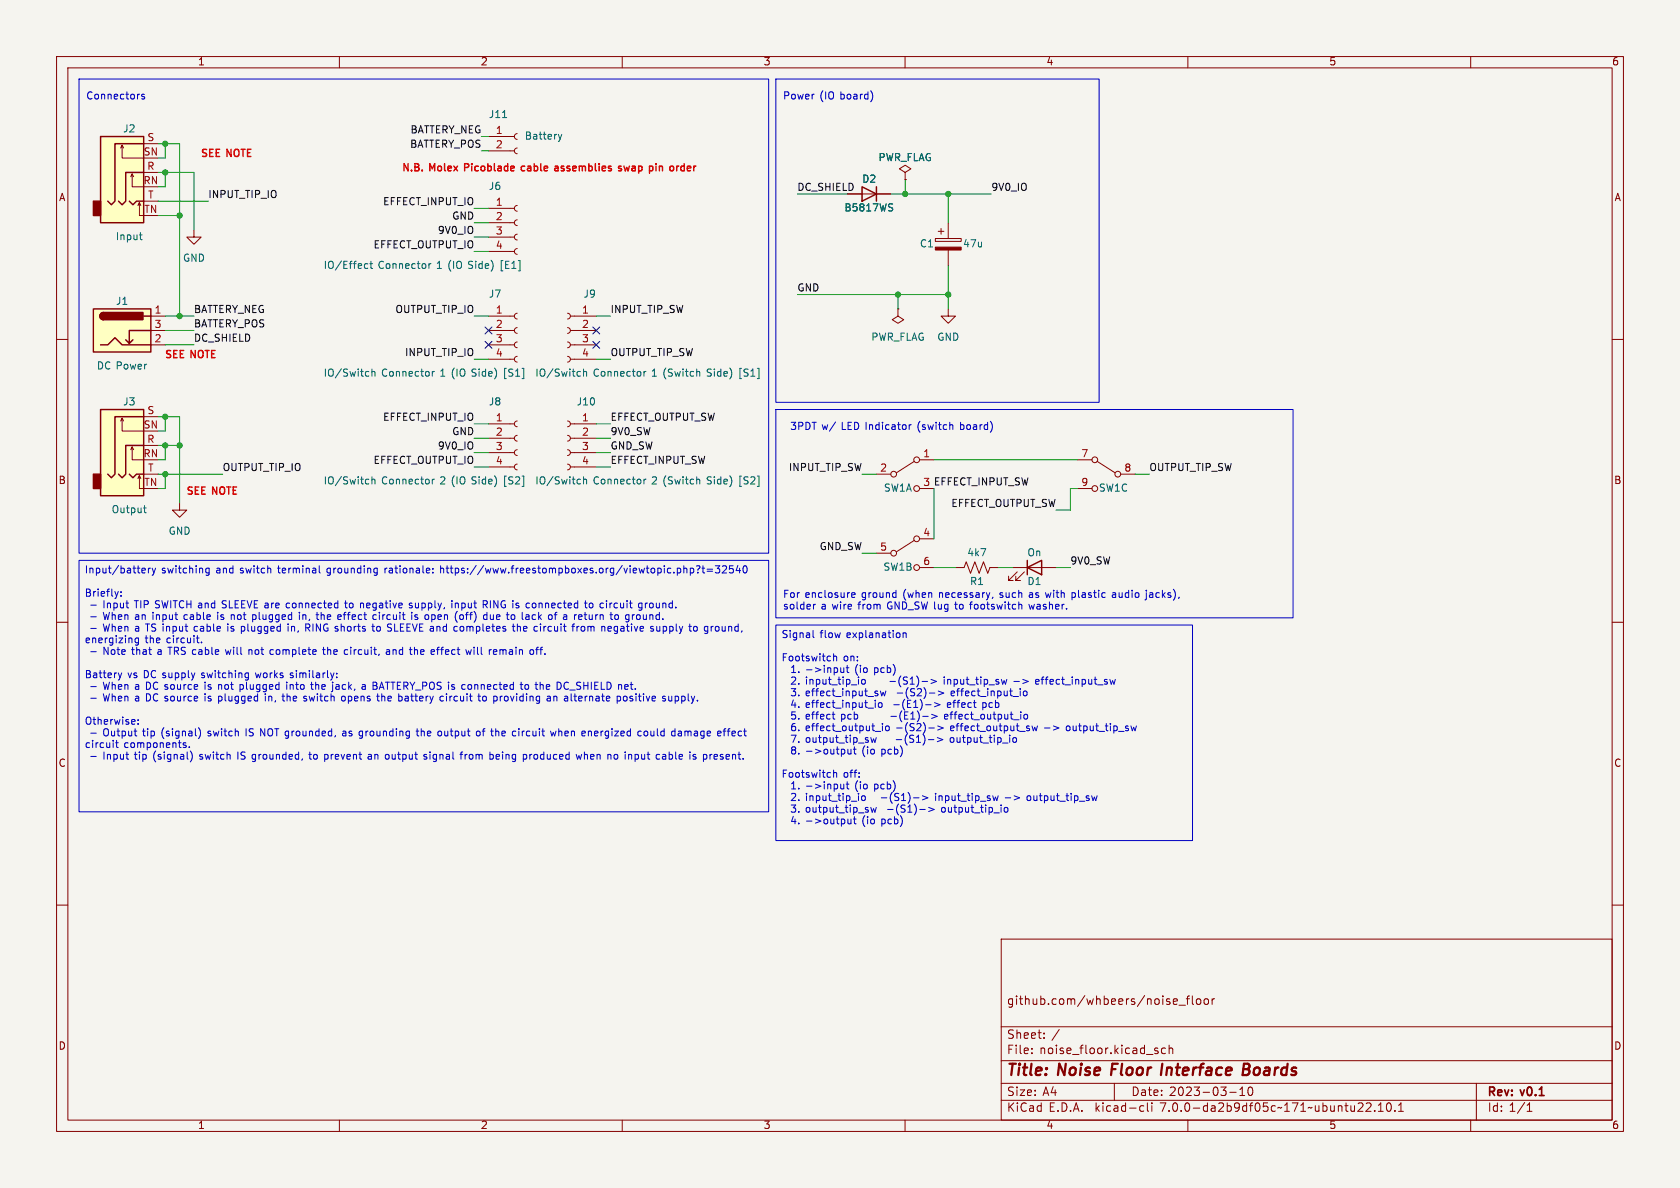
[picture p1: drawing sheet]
<svg xmlns="http://www.w3.org/2000/svg" width="297mm" height="210mm" viewBox="0 0 297 210" stroke-linecap="round" stroke-linejoin="round" font-family="sans-serif">
<path d="M0 0h297v210h-297z" fill="#f5f4ef" stroke="#f5f4ef" stroke-width=".18"/>
<g fill="none" stroke="#840000" stroke-width=".18">
<path d="M10 10h277v190h-277zM12 12h273v186h-273zM60 10v2M110 10v2M160 10v2M210 10v2M260 10v2M21.3 26.2l.3-.5v2.2h3.8M21.6 25.7l.2 .5M23.1 31.2l.3-.5v2.3h2M23.4 30.7l.2 .5M24.4 36.3l.2-.5v2.3h.8"/>
<path d="M24.6 35.8l.3 .5M25.4 30.5h2.5M25.4 25.4h2.5M25.4 35.6h2.5M86.4 26.7h4.5M86.4 24.1h4.5M86.4 39.4h4.5M86.4 36.8h4.5M91.4 26.2l-.3 .1-.2 .4 .2 .3 .3 .2M91.4 23.6l-.3 .2-.2 .3 .2 .4 .3 .1M91.4 38.9l-.3 .1-.2 .4 .2 .3 .3 .2M91.4 36.3l-.3 .2-.2 .3 .2 .4 .3 .1"/>
<path d="M149.9 34.3h7.6M160 30.5l1-.7-1-.6-1 .6 1 .7v1.3M160 31.8h.1M167.6 39.4v2.8M10 60h2M26.7 55.9h2.5M26.7 58.4h2.5M34.3 40.6v1.3h1.3l-1.3 1.3-1.3-1.3h1.3M86.4 55.9h4.5M86.4 58.4h4.5M86.4 44.5h4.5M86.4 41.9h4.5"/>
<path d="M91.4 43.9l-.3 .2-.2 .3 .2 .4 .3 .2M91.4 41.4l-.3 .1-.2 .4 .2 .4 .3 .1M91.4 57.9l-.3 .1-.2 .4 .2 .4 .3 .1M91.4 55.4l-.3 .1-.2 .4 .2 .3 .3 .2M100.3 57.9l.4 .2 .1 .3-.1 .4-.4 .1M100.3 55.4l.4 .1 .1 .4-.1 .4-.4 .1M100.8 55.9h4.6M100.8 58.4h4.6M158.7 54.6v1.3l1.1 .6-1.1 .7-1-.7 1-.6M158.7 54.6h.1M165.4 42.2h4.5v.5h-4.5zM165.9 40.9h1"/>
<path d="M166.4 40.4v1M167.6 54.6v1.3h1.3l-1.3 1.3-1.2-1.3h1.2M167.6 44.2v2.8M285 60h2M21.3 74.4l.3-.5v2.3h3.8M21.6 73.9l.2 .5M23.1 79.5l.3-.5v2.3h2M23.4 79l.2 .5M25.4 78.7h2.5M25.4 73.7h2.5M26.7 61h2.5M86.4 61h4.5"/>
<path d="M86.4 77.5h4.5M86.4 74.9h4.5M86.4 63.5h4.5M91.4 63l-.3 .1-.2 .4 .2 .4 .3 .1M91.4 60.5l-.3 .1-.2 .3 .2 .4 .3 .2M91.4 79.5l-.3 .1-.2 .4 .2 .4 .3 .1M91.4 77l-.3 .1-.2 .4 .2 .3 .3 .2M91.4 74.4l-.3 .2-.2 .3 .2 .4 .3 .1M100.3 79.5l.4 .2 .1 .3-.1 .4-.4 .1M100.3 77l.4 .1 .1 .4-.1 .3-.4 .2M100.3 74.4l.4 .2 .1 .3-.1 .4-.4 .1M100.3 63l.4 .1 .1 .4-.1 .4-.4 .1"/>
<path d="M100.3 60.5l.4 .1 .1 .4-.1 .3-.4 .2M100.8 61h4.6M100.8 77.5h4.6M100.8 74.9h4.6M100.8 63.5h4.6M24.4 84.6l.2-.5v2.3h.8M24.6 84.1l.3 .5M25.4 83.8h2.5M31.7 88.9v1.3h1.3l-1.3 1.2-1.2-1.2h1.2M86.4 82.6h4.5M86.4 80h4.5M91.4 82l-.3 .2-.2 .3 .2 .4 .3 .2"/>
<path d="M100.3 82l.4 .2 .1 .4-.1 .3-.4 .2M100.8 82.6h4.6M100.8 80h4.6M154.9 83.8h2.6M154.9 97.8h2.6M161.7 81.5l-3.2 2.1M161.7 95.5l-3.2 2M162.6 81.3h2.5M162.6 86.4h2.5M162.6 95.3h2.5M190.5 81.3h2.5M190.5 86.4h2.5"/>
<path d="M193.9 81.5l3.2 2.1M198.1 83.8h2.6M10 110h2M162.6 100.3h2.5M168.9 100.3h1.5l.4-1 .8 2 .7-2 .8 2 .8-2 .7 2 .4-1h1.5M179.1 100.3h7.6M179.8 101.1l-1.5 1.5h.8h-.8v-.7M181.1 101.1l-1.5 1.5h.7h-.7v-.7M285 110h2M10 160h2M285 160h2M177 166h108v32h-108z"/>
<path d="M208.4 177.7h1.2M209.7 176.6h.6M210.3 176.1l-.4 .2v1.3M210.8 176.1v1.2l.2 .3M211.6 176.7l.2-.1 .4 .1 .1 .6-.2 .2-.3 .1-.2-.2zM212.9 176.7l.2-.1 .5 .1v.6l-.1 .2-.4 .1-.2-.2zM214.3 176.6v1M214.7 176.6h-.3l-.1 .2M60 198v2M110 198v2M160 198v2M177 194.5h108"/>
<path d="M177 191.5h108M177 187.5h108M177 181.5h108M182.4 186.1v.2M182.4 185.3v.2M184.6 183.4v.2M184.6 182.6v.2M197 191.5v3M201.8 195.5h.4M202.2 196.4l-.4 .1M202.8 195v1.2l.3 .3M203.6 195v.1"/>
<path d="M203.6 195.5v1M204.3 185.8h.4l.1 .2-.3 .3h-.2M204.3 185.3h.4M206 185.3h-.4l-.3 .2v.5l.2 .2h.5M206.7 185.4l.2-.1h.4v1M206.7 184.8v1.5M210 198v2M217.4 193.1h1.1M219.2 193.7h.8M219.2 192.6l.4-.4v1.5M220.8 192.3l.2-.1a.81 .81 0 0 1 .6 .6 .81 .81 0 0 1-.3 .8l-.2 .1a.81 .81 0 0 1-.3-1.4zM241.5 195.1l.6-.1 .2 .1 .1 .3-.9 1.1h.9"/>
<path d="M243 196.3v.2M243.7 196.5h.8M243.7 195.4l.4-.4v1.5M245.3 195h.2a.81 .81 0 0 1 .5 .6 .81 .81 0 0 1-.3 .8l-.1 .1a.81 .81 0 0 1-.6-.7 .81 .81 0 0 1 .3-.8zM246.6 196.3v.2M247.2 196.5h.9M247.2 195.4l.5-.4v1.5M260 198v2M261 191.5v6.5M270 196.5h.8M270 195.4l.4-.4v1.5"/>
<circle cx="158" cy="83.8" r=".51"/>
<circle cx="158" cy="97.8" r=".51"/>
<circle cx="162.1" cy="81.3" r=".51"/>
<circle cx="162.1" cy="86.4" r=".51"/>
<circle cx="162.1" cy="95.3" r=".51"/>
<circle cx="193.5" cy="86.4" r=".51"/>
<circle cx="193.5" cy="81.3" r=".51"/>
<circle cx="197.6" cy="83.8" r=".51"/>
<circle cx="162.1" cy="100.3" r=".51"/>
</g>
<path d="M205.5 188l-.3 2M219.8 189h.7M220.5 189l.3 .2M220.8 188.2l-.2-.2h-.7l-.2 2h.7l.5-.3M220.9 188.6l-.4 .4" fill="none" stroke="#840000" stroke-width=".4"/>
<g fill="none" stroke="#840000" stroke-width=".25">
<path d="M17.8 24.1h7.6v15.3h-7.6zM22.9 35.6l.6 .6 .6-.6h1.3M25.4 30.5h-3.2v5.1l-.6 .6-.6-.6M25.4 25.4h-5.1v10.2l-.6 .6-.7-.6M152.4 33l2.5 1.3-2.5 1.3zM154.9 33v2.6M16.5 54.6h10.2v7.6h-10.2zM18.3 55.2a.64 .64 0 0 0-.6 .7 .64 .64 0 0 0 .6 .6M25.4 55.9h1.3M26.7 58.4h-3.8v2.3l-.7-.6M17.8 72.4h7.6v15.2h-7.6zM17.8 61h1.2l1.3-1.3 1.3 1.3h5.1"/>
<path d="M23.5 60.1l-.6 .6M25.4 78.7h-3.2v5.1l-.6 .7-.6-.7M25.4 73.7h-5.1v10.1l-.6 .7-.7-.7M22.9 83.8l.6 .7 .6-.7h1.3M181.6 99.1v2.5M181.6 100.3l2.5-1.2v2.5z"/>
</g>
<g fill="none" stroke="#006464" stroke-width=".18">
<path d="M88.9 20.8h.7M98.7 23.8l.3 .8M99 24.6l-.1 .3M99.3 23.8l-.3 .8M157.6 36l.2 .1M157.7 36.8l.1 .1-.1 .3M24.6 41.5h.5M24.9 42.3l.2 .1M64.5 47.4h.5M64.5 46.7h.5M65.4 46.6h.5M65.6 46.2v1.1l.3 .2"/>
<path d="M75.8 46.6v.9M76.2 46.6l-.4 .3M65.7 65.2v1.3M65.7 65.8l.2-.1h.3l.1 .8M76.4 65.7v.8M76.8 65.7l-.4 .2M103.2 65.2v1.3M103.2 65.8l.1-.1h.3l.1 .8M113.8 65.7v.8M114.2 65.7l-.4 .2M123.7 65.7v.8M25.4 89.8h.5"/>
<path d="M25.6 90.5l.3 .1M65.7 84.8l.2-.1 .3 .1 .1 .8M65.7 84.3v1.3M76.4 84.7v.9M76.8 84.7l-.4 .3M103.2 84.3v1.3M103.2 84.8l.1-.1 .3 .1 .1 .8M113.8 84.7v.9M114.2 84.7l-.4 .3M123.7 84.8v.8"/>
</g>
<g fill="#ffffc2" stroke="#ffffc2" stroke-width=".18">
<path d="M17.8 72.4h7.6v15.2h-7.6z"/>
<path d="M16.5 54.6h10.2v7.6h-10.2z"/>
<path d="M17.8 24.1h7.6v15.3h-7.6z"/>
</g>
<g fill="#840000" stroke="#840000" stroke-width=".25">
<path d="M16.5 83.8h1.3v2.6h-1.3z"/>
<path d="M17.8 55.4l.5-.2v1.3a.63 .63 0 0 1-.6-.4 .63 .63 0 0 1 .1-.7z"/>
<path d="M18.3 55.2h7v1.3h-7z"/>
<path d="M16.5 35.6h1.3v2.5h-1.3z"/>
</g>
<path d="M165.4 43.7h4.5v.5h-4.5z" fill="#840000" stroke="#840000" stroke-width=".18"/>
<g fill="none" stroke="#0000c2" stroke-width=".18">
<path d="M14 14h121.9v83.8h-121.9zM25.5 16.7h-.3l-.2 .1 .1 .2 .4 .1v.3h-.5M137.2 14h57.1v57.1h-57.1zM154.2 16.4l.1 .5-.1 .7M137.2 72.4h91.4v36.8h-91.4zM160.7 75.1v.8M161.1 75.1l-.4 .2M14 99.1h121.9v44.4h-121.9zM130.4 100l-.3 .9h.8M16.1 107h.9M16.1 109h.9M16.1 111.1h.9"/>
<path d="M16.1 115.2h.9M20.9 104.6l-.3 .8M20.9 119l.3 .8M21.2 119.8l-.1 .3M21.4 105.3v.1M21.4 104.6v.1M21.5 119l-.3 .8M23.9 112.9v.6l.2 .1h.4M24.5 112.8v1l-.3 .3-.3-.1M25.3 100.4l.3 .1 .1 .2-.6 .2M25.6 101.2l-.3 .1M26.2 100.4v.9"/>
<path d="M26.6 100.4l-.4 .3M26.9 100.4l.3 .9M27.2 101.3l-.3 .4M27.5 100.4l-.3 .9M34.7 112.8h.5M35.1 113.6h.1M35.6 113.5v.1M37 100.5l-.4-.1-.2 .3 .1 .5h.5M37 100.4v1.1l-.3 .2-.3-.1M39.9 114.8l.2 .9M40.3 110.7v.9M40.9 108.7v.8"/>
<path d="M41.1 108.7l-.2 .1M42.7 111.5l.3 .1M43 110.7l-.3 .1M43.6 119h.3M43.9 119v1l-.2 .2M43.9 119.7l-.3 .1M44 114.8v.9M44.4 114.8l-.4 .2M44.7 108.7v1.2M44.7 109.5h.3M45 108.7h-.3M47.7 115.4l.1 .2 .4 .1"/>
<path d="M48.2 114.8h-.2l-.3 .3M50.8 106.6l-.2 .3v.3l.2 .3M50.9 110.7v.9M52.9 108.7v.8M54.4 111l.4 .6M54.7 110.9l-.6 .1M55.9 108.7h.5M56 109.3l.4 .2M56.4 100v1.1l.2 .2M57 114.8h.5M57.2 114.4v1.1l.3 .2M59.5 119.7v.1"/>
<path d="M59.5 119v.1M59.9 108.7h.4v.3l-.6 .1M60.3 109.5h-.4M60.9 106.6h.5M61.1 106.2v1.1l.3 .2M61.1 114.8l.4 .1M61.5 115.6l-.4 .1M63.9 106.6l.3 .1M65.7 110.7h.5M65.9 110.3v1.1l.3 .2M66 108.8v.6l.2 .1h.3M66.6 100.4l.1 .1"/>
<path d="M66.7 100.4v1.1l-.1 .1M66.7 101.2l-.1 .1M68.3 114.9h.5l.1 .8M68.9 115.1l-.4 .1-.2 .2 .2 .3 .4-.1M69.2 111.1v.4M72.8 108.2v.2M72.8 108.7v.8M72.8 106.7l-.3-.1-.1 .2v.2l.4 .1v.3h-.4M73.3 114.4v1.3M73.3 108.8l.1 .2 .3 .1M73.3 109.5h.4M73.3 114.9v.1"/>
<path d="M76.5 101.2v.1M76.5 100.5v.1M77.2 114.8h.5M77.9 100v1.3M78.1 100.4l-.2 .2M79.9 106.2v.1M79.9 106.6v.9M80.5 106.6v.9M80.7 108.3l-.1 .1M80.7 106.6l-.2 .1M81.3 108.8v.6l.4 .1M81.4 110.8v.7"/>
<path d="M83.3 114.8l-.2 .9-.3-.6-.2 .6M85.4 106.2h.5l.3 .2-.2 .4-.6 .1M85.7 108.7h.4M85.7 106.9l.5 .6M86.1 109.5h-.4M86.1 108.2v1.3M86.7 108.7v.8M87.8 114.9l-.4-.1-.2 .2 .1 .6h.5M87.8 115.1l-.6 .2M90.6 110.7h.4M90.6 108.7l.4 .1M90.7 110.3v1.1l.3 .2"/>
<path d="M91 109.4l-.4 .1M91.5 110.3v1.3M91.9 110.8l-.3-.1-.1 .1M94.1 114.8l.2 .3v.3l-.2 .3M94.1 106.7v.6M94.7 114.8h.5M95.1 114.4l-.2 .2v1.1M95.6 110.7v.9M98 108.7h.5M98.2 108.4v1.1M101.1 110.7h.5M102 110.7v.9"/>
<path d="M102.4 110.7l-.4 .3M103.3 106.6h.5M103.5 106.2v1.1l.3 .2M104.7 106.7l-.3-.1-.2 .3 .1 .5h.4M107.2 106.2v.1M108 110.8l-.3-.1-.2 .2v.6h.5M108.1 111l-.6 .1M108.9 108.7h.3l.1 .2v.5l-.4 .1M112.5 109.3l.3 .2M112.8 108.7l-.3 .2M113.1 106.6l.4 .1M113.5 107.4l-.4 .1"/>
<path d="M113.5 106.6v1l-.1 .2-.3 .1M114.1 106.6v.9M114.5 106.6l-.4 .3M116.1 110.7l.1 .8 .3 .1 .1-.1M116.6 110.7v.9M122.8 110.7l.4 .1 .1 .2-.1 .5-.4 .1M123.1 100.1l.5-.1 .1 .2-.3 .6M123.4 101.2v.1M124.1 100.4h.5M124.3 100v1.1l.3 .2M125 100.6h1M125 101h1"/>
<path d="M126.5 100h.7l-.4 .5 .4 .1v.6l-.2 .1-.5-.1M126.6 110.8l-.1 .2 .1 .5M127.7 100.1l.5-.1 .3 .4-.8 .9h.8M129.6 100h-.6l-.1 .6 .2-.1 .4 .1 .2 .1-.1 .5-.2 .1-.5-.1M130.7 100.4v.9M131.5 100.1l.2-.1a.68 .68 0 0 1 .4 .7 .68 .68 0 0 1-.4 .6l-.2-.1-.1-.4zM137.2 110.5h73.6v38.1h-73.6zM143.7 111.4v1.1l.2 .2M144.2 106.8l-.4 .3M147.4 115.6v1.2M147.4 116.1l.1-.1h.4v.8M149.2 118v.9"/>
<path d="M149.2 118.8l-.2 .1-.3-.1M149.6 118h.5M149.8 117.6v1.1l.3 .2M150.6 105.2l.6-.1-.1-.3h-.4l-.1 .2v.6h.5M159.7 111.9v.8M159.7 112l.1-.1h.3l.1 .8M166.9 119.7v.1M175.5 105.6l-.1 .2M180.5 106.8l.2 .2v.7M181.9 106.8l.2 .9M189.5 105.6h.4M189.5 104.8v1.2"/>
<path d="M189.9 104.8h-.4M197.1 104.8h-.4M197.1 105.1h-.3l-.2 .2 .1 .3h.4M202.7 104.3v.2M202.7 104.8v1.1l-.3 .1M16.1 121.4h.9M16.1 123.4h.9M16.1 129.6h.9M16.1 133.7h.9M20.6 130.9v1.1l.3 .1M24.4 127.9v.1M24.4 127.2v.2"/>
<path d="M32.4 131.7l.5 .2v.2h-.4M33.5 132v.1M33.6 132.8a1.46 1.46 0 0 1 0 1.9M35.1 128.6a1.46 1.46 0 0 1 0 2M36.2 122.6v.2M38.6 121v.9M38.6 123.1v1.2M38.6 123.9h.2M38.8 123.1h-.2M42.1 132.9v1.3M42.4 121v1.3M42.4 121.8l.4 .1"/>
<path d="M43.5 128.8v1.3M46.9 123.1v.8M49.8 123.1h.5M50 122.6v1.1l.3 .2M50.7 121v.9M53.9 123.1h.3M53.9 123.5l.3 .1M54.2 123.9h-.4M54.6 133.4h.5M54.8 132.9v1.1l.1 .2M55.1 120.6v1.1l.3 .2M57.4 134.1l.4 .1"/>
<path d="M57.8 133.4h-.4M60.4 123.2v.6l.2 .1 .4-.1M61 129.2l-.4 .1M61 129.6h-.3l-.2 .2 .1 .2 .4 .1M64 121.7l.2 .2 .4-.1M64 121.1h.5l.1 .8M64.6 121.3l-.4 .1-.2 .2M65.1 133.4h.5M65.5 133.7h-.3l-.1 .2v.2l.4 .1M66.8 122.6v1.1M66.8 123.9h.3M71 123.1l.1 .2-.1 .6"/>
<path d="M73.6 129.2h.4M73.7 128.8v1.1l.3 .2M75.4 133.4h-.3l-.2 .1 .1 .2 .4 .1v.3h-.5M77.8 129.2l.3 .3v.3l-.3 .3M77.8 123.8l.2 .1h.4M77.9 123.1l-.1 .1M81.3 133.4h.5M81.8 132.9l-.3 .2v1.1M82.2 133.4v.8M82.3 133.5l-.1 .1M82.8 121.1v.6M84.3 129.3l.3-.1 .3 .3v.3l-.3 .3-.3-.1-.1-.2z"/>
<path d="M84.5 123.1h.5M84.7 122.6v1.1l.3 .2M85.7 123.1h-.3l-.1 .2 .1 .5 .3 .1M86.7 133.4h.3l.2 .2v.5l-.5 .1M87.8 129.2l-.2 .2M88.4 123.1v.8M88.6 123.1l-.2 .2M91.7 128.8v.1M91.9 121h.5M92.1 120.6v1.1l.3 .2M92.9 133.4l.2 .2v.4l-.2 .2M93.3 121.1l-.3-.1-.2 .3 .1 .5h.4"/>
<path d="M95.9 121l.1 .2M96.7 123.7l.2 .2h.4M96.8 123.1h.4l.1 .8M97.3 123.4h-.4l-.2 .2M97.3 129.2l.3 .9 .2-.6 .3 .6 .2-.9M97.9 123.1v.8M98.1 123.1l-.2 .1M100.1 120.6a.68 .68 0 0 0-.4 .6 .68 .68 0 0 0 .4 .7M101.9 133.4l.2 .8 .2-.6 .3 .6 .2-.8M104 129.2v.9M104.4 129.2l-.4 .2M109 133.4h-.3l-.1 .2v.5l.4 .1"/>
<path d="M109.6 123.1l.1 .6-.1 .2h-.4M110.3 123.1l-.1 .2 .1 .5 .1 .1h.3M113 129.2l.4 .1M113.4 130l-.4 .1M114.3 129.2l-.3 .1-.1 .2v.5l.4 .1M117.2 133.4h.4M117.7 133.7h-.4l-.2 .2 .2 .3 .4-.1M118.2 123.1l.1 .8h.3l.2-.1M118.8 123.1v.8M119.9 129.3h.5M120.4 129.6h-.3l-.2 .2v.2l.5 .1M122.9 133.8l.2 .2-.2 .2"/>
<path d="M122.9 133.4h.1M127.8 129.2h.5M128.3 128.8l-.3 .2v1.1M128.6 129.2h.4M147.4 136.1v1.3M147.4 136.7l.1-.1h.4v.8M147.5 127.1h.1M149.2 138.6v.9M149.2 139.3l-.2 .2-.3-.1M149.6 138.6h.5M149.8 138.2v1.1l.3 .2M149.9 132.4l.1 .8 .3 .1 .1-.1"/>
<path d="M150.4 132.4v.9M151 132v1.1l.3 .2M152.4 120.2l-.1 .5 .3 .2h.3l.1-.2-.1-.5M153.9 130.4l.3 .8 .2-.6 .3 .6 .2-.8M154.7 124.2v.9M155.5 124.2l.3 .1 .1 .2-.1 .5-.3 .1-.2-.2v-.6M155.6 122.2l.3 .8 .2-.6 .3 .6 .2-.8M156 127.9v.1M156 128.3v.9M156.6 128.4l.2-.1 .4 .1v.5l-.1 .2-.3 .1-.2-.1zM157.3 120.5h1M157.5 126.6h1"/>
<path d="M158.4 130.7h1M163.6 124.6h1M164.2 128.7h1M164.3 122.5h1M164.6 120.1l1 .4-1 .3M164.7 126.3l1 .3-1 .4M165.2 124.2l1 .4-1 .3M165.7 130.4l1 .3-1 .4M165.8 128.3l.9 .4-.9 .4M165.9 122.2l.9 .3-.9 .4M166.9 120.1v.8M167 126.7l.6-.1-.1-.3h-.3l-.2 .2v.6h.5"/>
<path d="M168 130.5v.5l.2 .2M173.7 124.2v1.3M173.7 125l.2 .1M179.2 120.5h1M179.7 130.5v.5l-.1 .2h-.3M181 122.2h.3l.3 .2v.4l-.3 .2-.3-.1-.1-.1zM181.2 126.3h.3l.2 .2-.1 .5-.4 .1M182.4 128.3l.3 .9 .2-.6 .3 .6 .2-.9M183.1 120.5l.6-.1-.1-.2-.3-.1-.2 .2v.6h.5M188.6 128.4l-.1 .2 .1 .5M197.2 120.1l-.3 .8M200.9 128.3l-.2 .9"/>
<path d="M149.9 144.8l.1 .8h.3l.1-.1M150.4 144.8v.8M151 144.4v1.1l.3 .1M152.4 140.8l-.1 .5 .3 .2h.3l.1-.2-.1-.5M153.9 142.7l.3 .9 .2-.6 .3 .6 .2-.9M161.5 141h1M162.6 143.1h1M163.1 140.7l.9 .3-.9 .4M164.2 142.7l.9 .4-.9 .4M165.4 140.2v.2M165.4 140.7v.8M176.5 140.7l-.3 .8"/>
<path d="M177.6 142.8l.3-.1 .3 .3-.1 .5h-.5M177.7 141h1M182 140.7h-.3l-.1 .2v.5l.4 .1"/>
</g>
<path d="M92.6 29.4h-.2l-.2 .2v.5l.4 .1M98.1 30.1h.6M98.1 29.4h.5l.1 .8M98.7 29.7l-.6 .1M109.4 29.7l.4 .1 .1 .2-.2 .2-.4-.1M109.4 29.4h.4M110.3 29.4l.3 .8M116 28.9v.2M119.9 29.4h.1" fill="none" stroke="#f00" stroke-width=".25"/>
<g fill="none" stroke="#009600" stroke-width=".18">
<path d="M27.9 25.4h3.8v30.5M27.9 38.1h3.8M27.9 30.5h6.4v10.1M27.9 35.6h8.9M29.2 25.4v2.5h-1.3M29.2 30.5v2.5h-1.3M83.8 39.4h2.6M83.8 36.8h2.6M85.1 26.7h1.3M85.1 24.1h1.3M141 34.3h8.9M157.5 34.3h17.8"/>
<path d="M160 31.8v2.5M167.6 34.3v5.1M29.2 55.9h5.1M29.2 58.4h5.1M83.8 44.5h2.6M83.8 41.9h2.6M83.8 55.9h2.6M105.4 55.9h2.5M141 52.1h26.6M158.7 52.1v2.5M167.6 47v7.6M27.9 73.7h3.8v15.2"/>
<path d="M27.9 78.7h3.8M29.2 73.7v2.5h-1.3M29.2 78.7v2.6h-1.3M29.2 61h5.1M83.8 77.5h2.6M83.8 63.5h2.6M83.8 74.9h2.6M105.4 77.5h2.5M105.4 63.5h2.5M105.4 74.9h2.5M27.9 83.8h11.5M29.2 83.8v2.6h-1.3"/>
<path d="M83.8 82.6h2.6M83.8 80h2.6M105.4 82.6h2.5M105.4 80h2.5M152.4 83.8h2.5M152.4 97.8h2.5M165.1 86.4v8.9M165.1 81.3h25.4M190.5 86.4h-1.3v3.8h-2.5M200.7 83.8h2.5M165.1 100.3h3.8M176.5 100.3h2.6"/>
<path d="M186.7 100.3h2.5"/>
</g>
<path d="M85.8 57.8l1.2 1.2M87 57.8l-1.2 1.2M104.8 57.8l1.2 1.2M106 57.8l-1.2 1.2M85.8 60.4l1.2 1.2M87 60.4l-1.2 1.2M104.8 60.4l1.2 1.2M106 60.4l-1.2 1.2" fill="none" stroke="#000084" stroke-width=".18"/>
<g fill="#009600" stroke="#009600" stroke-width=".18">
<circle cx="160" cy="34.3" r=".46"/>
<circle cx="167.6" cy="34.3" r=".46"/>
<circle cx="29.2" cy="83.8" r=".46"/>
<circle cx="31.7" cy="78.7" r=".46"/>
<circle cx="29.2" cy="78.7" r=".46"/>
<circle cx="29.2" cy="73.7" r=".46"/>
<circle cx="167.6" cy="52.1" r=".46"/>
<circle cx="158.7" cy="52.1" r=".46"/>
<circle cx="29.2" cy="25.4" r=".46"/>
<circle cx="29.2" cy="30.5" r=".46"/>
<circle cx="31.7" cy="55.9" r=".46"/>
<circle cx="31.7" cy="38.1" r=".46"/>
</g>
<g font-size="2.8" fill="#840000">
<text x="178" y="190.8">Title:</text>
<text x="187.1" y="190.8">Noise</text>
<text x="197.1" y="190.8">Floor</text>
<text x="206.5" y="190.8">Interface</text>
<text x="221.6" y="190.8">Boards</text>
</g>
<g font-size="2.1" fill="#840000">
<text x="178" y="177.9">github.com/whbeers/noise_floor</text>
<text x="178" y="183.9">Sheet:</text>
<text x="185.9" y="183.9">/</text>
<text x="178" y="186.6">File:</text>
<text x="183.8" y="186.6">noise_floor.kicad_sch</text>
<text x="178" y="196.8">KiCad</text>
<text x="178" y="194">Size:</text>
<text x="184.3" y="194">A4</text>
<text x="185.4" y="196.8">E.D.A.</text>
<text x="193.7" y="196.8">kicad-cli</text>
<text x="200" y="194">Date:</text>
<text x="205.2" y="196.8">7.0.0-da2b9df05c~171~ubuntu22.10.1</text>
<text x="206.7" y="194">2023-03-10</text>
<text x="263" y="194.2">Rev:</text>
<text x="263" y="196.8">Id: 1/1</text>
<text x="269" y="194.2">v0.1</text>
</g>
<g font-size="1.8" fill="#840000">
<text x="35" y="11.8">1</text>
<text x="85" y="11.8">2</text>
<text x="135" y="11.8">3</text>
<text x="185" y="11.8">4</text>
<text x="235" y="11.8">5</text>
<text x="285" y="11.8">6</text>
<text x="10.4" y="35.8">A</text>
<text x="285.4" y="35.8">A</text>
<text x="10.3" y="85.8">B</text>
<text x="285.3" y="85.8">B</text>
<text x="10.3" y="135.8">C</text>
<text x="285.3" y="135.8">C</text>
<text x="10.3" y="185.8">D</text>
<text x="285.3" y="185.8">D</text>
<text x="35" y="199.8">1</text>
<text x="85" y="199.8">2</text>
<text x="135" y="199.8">3</text>
<text x="185" y="199.8">4</text>
<text x="235" y="199.8">5</text>
<text x="285" y="199.8">6</text>
</g>
<g font-size="1.8" fill="#0000c2">
<text x="15.2" y="17.8">Connectors</text>
<text x="138.4" y="17.8">Power</text>
<text x="144.9" y="17.8">(IO board)</text>
<text x="139.7" y="76.2">3PDT w/</text>
<text x="148.9" y="76.2">LED Indicator</text>
<text x="162.5" y="76.2">(switch</text>
<text x="170.1" y="76.2">board)</text>
<text x="15" y="101.7">Input/battery</text>
<text x="28.6" y="101.7">switching</text>
<text x="38.3" y="101.7">and</text>
<text x="42.6" y="101.7">switch</text>
<text x="49.4" y="101.7">terminal</text>
<text x="58.2" y="101.7">grounding</text>
<text x="68.5" y="101.7">rationale:</text>
<text x="78.5" y="101.7">https://www.freestompboxes.org/viewtopic.php?t=32540</text>
<text x="15" y="105.8">Briefly:</text>
<text x="18.3" y="107.9">Input</text>
<text x="24" y="107.9">TIP SWITCH and</text>
<text x="39.8" y="107.9">SLEEVE are</text>
<text x="51.4" y="107.9">connected</text>
<text x="61.9" y="107.9">to</text>
<text x="64.7" y="107.9">negative</text>
<text x="73.5" y="107.9">supply,</text>
<text x="81.1" y="107.9">input</text>
<text x="86.8" y="107.9">RING is</text>
<text x="94.7" y="107.9">connected</text>
<text x="105.2" y="107.9">to</text>
<text x="108" y="107.9">circuit</text>
<text x="114.9" y="107.9">ground.</text>
<text x="138.4" y="105.9">For</text>
<text x="138.4" y="108">solder</text>
<text x="142.3" y="105.9">enclosure</text>
<text x="145.2" y="108">a wire</text>
<text x="151.9" y="108">from</text>
<text x="152.4" y="105.9">ground</text>
<text x="157.2" y="108">GND_SW lug</text>
<text x="159.8" y="105.9">(when</text>
<text x="166.3" y="105.9">necessary,</text>
<text x="169.4" y="108">to</text>
<text x="172.2" y="108">footswitch</text>
<text x="177.2" y="105.9">such</text>
<text x="182.5" y="105.9">as with</text>
<text x="182.7" y="108">washer.</text>
<text x="190.2" y="105.9">plastic</text>
<text x="197.5" y="105.9">audio</text>
<text x="203.6" y="105.9">jacks),</text>
<text x="18.3" y="110">When an input</text>
<text x="18.3" y="112">When a TS input</text>
<text x="32.9" y="110">cable</text>
<text x="34.8" y="112">cable</text>
<text x="38.9" y="110">is</text>
<text x="40.9" y="112">is</text>
<text x="41.5" y="110">not</text>
<text x="43.4" y="112">plugged</text>
<text x="45.4" y="110">plugged</text>
<text x="51.8" y="112">in,</text>
<text x="53.8" y="110">in,</text>
<text x="55" y="112">RING shorts</text>
<text x="57" y="110">the</text>
<text x="60.9" y="110">effect</text>
<text x="67.1" y="112">to</text>
<text x="67.2" y="110">circuit</text>
<text x="69.9" y="112">SLEEVE and</text>
<text x="74.1" y="110">is</text>
<text x="76.7" y="110">open</text>
<text x="81.9" y="112">completes</text>
<text x="82.1" y="110">(off)</text>
<text x="87.3" y="110">due</text>
<text x="91.5" y="110">to</text>
<text x="92.5" y="112">the</text>
<text x="94.3" y="110">lack</text>
<text x="96.3" y="112">circuit</text>
<text x="99.1" y="110">of</text>
<text x="101.9" y="110">a return</text>
<text x="103.3" y="112">from</text>
<text x="108.5" y="112">negative</text>
<text x="110.5" y="110">to</text>
<text x="113.3" y="110">ground.</text>
<text x="117.3" y="112">supply</text>
<text x="124.3" y="112">to</text>
<text x="127.1" y="112">ground,</text>
<text x="138.2" y="113.2">Signal</text>
<text x="145" y="113.2">flow</text>
<text x="149.8" y="113.2">explanation</text>
<text x="15" y="114.1">energizing</text>
<text x="18.3" y="116.1">Note</text>
<text x="23.5" y="116.1">that</text>
<text x="25.7" y="114.1">the</text>
<text x="28.2" y="116.1">a TRS cable</text>
<text x="29.5" y="114.1">circuit.</text>
<text x="40.6" y="116.1">will</text>
<text x="44.7" y="116.1">not</text>
<text x="48.6" y="116.1">complete</text>
<text x="58.2" y="116.1">the</text>
<text x="62" y="116.1">circuit,</text>
<text x="69.6" y="116.1">and</text>
<text x="73.9" y="116.1">the</text>
<text x="77.7" y="116.1">effect</text>
<text x="84.1" y="116.1">will</text>
<text x="88.2" y="116.1">remain</text>
<text x="95.6" y="116.1">off.</text>
<text x="138.2" y="117.3">Footswitch</text>
<text x="140" y="119.3">1. -&gt;input</text>
<text x="149.1" y="117.3">on:</text>
<text x="151.5" y="119.3">(io</text>
<text x="155" y="119.3">pcb)</text>
<text x="15" y="120.2">Battery</text>
<text x="18.3" y="122.3">When a DC source</text>
<text x="18.3" y="124.4">When a DC source</text>
<text x="22.6" y="120.2">vs DC supply</text>
<text x="35.9" y="120.2">switching</text>
<text x="36.7" y="122.3">is</text>
<text x="36.7" y="124.4">is</text>
<text x="39.2" y="122.3">not</text>
<text x="39.2" y="124.4">plugged</text>
<text x="43.1" y="122.3">plugged</text>
<text x="45.6" y="120.2">works</text>
<text x="47.6" y="124.4">in,</text>
<text x="50.9" y="124.4">the</text>
<text x="51.5" y="122.3">into</text>
<text x="51.8" y="120.2">similarly:</text>
<text x="54.7" y="124.4">switch</text>
<text x="56" y="122.3">the</text>
<text x="59.9" y="122.3">jack,</text>
<text x="61.5" y="124.4">opens</text>
<text x="65.3" y="122.3">a BATTERY_POS is</text>
<text x="68" y="124.4">the</text>
<text x="71.8" y="124.4">battery</text>
<text x="79.3" y="124.4">circuit</text>
<text x="83.3" y="122.3">connected</text>
<text x="86.3" y="124.4">to</text>
<text x="89" y="124.4">providing</text>
<text x="93.9" y="122.3">to</text>
<text x="96.6" y="122.3">the</text>
<text x="98.6" y="124.4">an alternate</text>
<text x="100.5" y="122.3">DC_SHIELD net.</text>
<text x="111.2" y="124.4">positive</text>
<text x="119.4" y="124.4">supply.</text>
<text x="140" y="121.4">2. input_tip_io</text>
<text x="140" y="123.4">3. effect_input_sw</text>
<text x="140" y="125.5">4. effect_input_io</text>
<text x="158" y="121.4">-(S1)-&gt;</text>
<text x="158.3" y="125.5">-(E1)-&gt;</text>
<text x="158.9" y="123.4">-(S2)-&gt;</text>
<text x="167.8" y="121.4">input_tip_sw</text>
<text x="168" y="125.5">effect</text>
<text x="168.7" y="123.4">effect_input_io</text>
<text x="174.3" y="125.5">pcb</text>
<text x="180.2" y="121.4">-&gt;</text>
<text x="184.2" y="121.4">effect_input_sw</text>
<text x="15" y="128.5">Otherwise:</text>
<text x="18.3" y="130.5">Output</text>
<text x="25.5" y="130.5">tip</text>
<text x="28.8" y="130.5">(signal)</text>
<text x="37.2" y="130.5">switch</text>
<text x="44" y="130.5">IS NOT grounded,</text>
<text x="61.4" y="130.5">as grounding</text>
<text x="74.8" y="130.5">the</text>
<text x="78.7" y="130.5">output</text>
<text x="85.6" y="130.5">of</text>
<text x="88.4" y="130.5">the</text>
<text x="92.2" y="130.5">circuit</text>
<text x="99.2" y="130.5">when</text>
<text x="104.8" y="130.5">energized</text>
<text x="114.8" y="130.5">could</text>
<text x="120.9" y="130.5">damage</text>
<text x="129.2" y="130.5">effect</text>
<text x="140" y="127.6">5. effect</text>
<text x="140" y="129.6">6. effect_output_io</text>
<text x="140" y="131.7">7. output_tip_sw</text>
<text x="149" y="127.6">pcb</text>
<text x="158.6" y="127.6">-(E1)-&gt;</text>
<text x="158.7" y="129.6">-(S2)-&gt;</text>
<text x="159" y="131.7">-(S1)-&gt;</text>
<text x="168.3" y="127.6">effect_output_io</text>
<text x="168.4" y="129.6">effect_output_sw</text>
<text x="168.8" y="131.7">output_tip_io</text>
<text x="185.1" y="129.6">-&gt;</text>
<text x="189.2" y="129.6">output_tip_sw</text>
<text x="15" y="132.6">circuit</text>
<text x="18.3" y="134.6">Input</text>
<text x="21.9" y="132.6">components.</text>
<text x="24" y="134.6">tip</text>
<text x="27.4" y="134.6">(signal)</text>
<text x="35.7" y="134.6">switch</text>
<text x="42.5" y="134.6">IS grounded,</text>
<text x="55.5" y="134.6">to</text>
<text x="58.2" y="134.6">prevent</text>
<text x="66.1" y="134.6">an output</text>
<text x="76.2" y="134.6">signal</text>
<text x="82.8" y="134.6">from</text>
<text x="88.1" y="134.6">being</text>
<text x="94.1" y="134.6">produced</text>
<text x="103.7" y="134.6">when</text>
<text x="109.3" y="134.6">no input</text>
<text x="118.2" y="134.6">cable</text>
<text x="124.2" y="134.6">is</text>
<text x="126.7" y="134.6">present.</text>
<text x="138.2" y="137.8">Footswitch</text>
<text x="140" y="133.7">8. -&gt;output</text>
<text x="149.1" y="137.8">off:</text>
<text x="152.7" y="133.7">(io</text>
<text x="156.2" y="133.7">pcb)</text>
<text x="140" y="139.9">1. -&gt;input</text>
<text x="140" y="142">2. input_tip_io</text>
<text x="151.5" y="139.9">(io</text>
<text x="155" y="139.9">pcb)</text>
<text x="156.3" y="142">-(S1)-&gt;</text>
<text x="166" y="142">input_tip_sw</text>
<text x="178.4" y="142">-&gt;</text>
<text x="182.5" y="142">output_tip_sw</text>
<text x="140" y="144">3. output_tip_sw</text>
<text x="140" y="146.1">4. -&gt;output</text>
<text x="152.7" y="146.1">(io</text>
<text x="156.2" y="146.1">pcb)</text>
<text x="157.3" y="144">-(S1)-&gt;</text>
<text x="167" y="144">output_tip_io</text>
</g>
<g font-size="1.8" fill="#006464">
<text x="21.7" y="23.7">J2</text>
<text x="86.4" y="21.1">J11</text>
<text x="92.7" y="25">Battery</text>
<text x="155.2" y="28.8">PWR_FLAG</text>
<text x="86.4" y="33.8">J6</text>
<text x="152.4" y="32.6">D2</text>
<text x="149.2" y="37.7">B5817WS</text>
<text x="20.4" y="42.7">Input</text>
<text x="32.3" y="46.5">GND</text>
<text x="57.2" y="47.8">IO/Effect</text>
<text x="66.8" y="47.8">Connector</text>
<text x="77.3" y="47.8">1 (IO Side)</text>
<text x="88.8" y="47.8">[E1]</text>
<text x="162.6" y="44">C1</text>
<text x="170.2" y="44">47u</text>
<text x="86.4" y="52.9">J7</text>
<text x="103.1" y="52.9">J9</text>
<text x="20.4" y="54.2">J1</text>
<text x="17.1" y="65.6">DC Power</text>
<text x="154" y="60.5">PWR_FLAG</text>
<text x="165.6" y="60.5">GND</text>
<text x="21.7" y="71.9">J3</text>
<text x="57.2" y="66.9">IO/Switch</text>
<text x="67.4" y="66.9">Connector</text>
<text x="77.9" y="66.9">1 (IO Side)</text>
<text x="86.4" y="71.9">J8</text>
<text x="89.4" y="66.9">[S1]</text>
<text x="94.6" y="66.9">IO/Switch</text>
<text x="101.9" y="71.9">J10</text>
<text x="104.8" y="66.9">Connector</text>
<text x="115.3" y="66.9">1 (Switch</text>
<text x="125.2" y="66.9">Side)</text>
<text x="131" y="66.9">[S1]</text>
<text x="57.2" y="85.9">IO/Switch</text>
<text x="67.4" y="85.9">Connector</text>
<text x="77.9" y="85.9">2 (IO Side)</text>
<text x="89.4" y="85.9">[S2]</text>
<text x="94.6" y="85.9">IO/Switch</text>
<text x="104.8" y="85.9">Connector</text>
<text x="115.3" y="85.9">2 (Switch</text>
<text x="125.2" y="85.9">Side)</text>
<text x="131" y="85.9">[S2]</text>
<text x="156.2" y="87.2">SW1A</text>
<text x="194.2" y="87.2">SW1C</text>
<text x="19.7" y="91">Output</text>
<text x="29.8" y="94.8">GND</text>
<text x="156.1" y="101.2">SW1B</text>
<text x="170.9" y="98.6">4k7</text>
<text x="181.6" y="98.6">On</text>
<text x="171.4" y="103.7">R1</text>
<text x="181.6" y="103.7">D1</text>
</g>
<g font-size="1.8" fill="#0f0f0f">
<text x="72.4" y="23.8">BATTERY_NEG</text>
<text x="72.4" y="26.3">BATTERY_POS</text>
<text x="36.8" y="35.2">INPUT_TIP_IO</text>
<text x="141" y="33.9">DC_SHIELD</text>
<text x="175.3" y="33.9">9V0_IO</text>
<text x="67.6" y="36.5">EFFECT_INPUT_IO</text>
<text x="77.3" y="41.6">9V0_IO</text>
<text x="79.8" y="39">GND</text>
<text x="65.9" y="44.1">EFFECT_OUTPUT_IO</text>
<text x="141" y="51.7">GND</text>
<text x="34.3" y="55.5">BATTERY_NEG</text>
<text x="34.3" y="58.1">BATTERY_POS</text>
<text x="69.8" y="55.5">OUTPUT_TIP_IO</text>
<text x="107.9" y="55.5">INPUT_TIP_SW</text>
<text x="34.3" y="60.6">DC_SHIELD</text>
<text x="71.5" y="63.2">INPUT_TIP_IO</text>
<text x="107.9" y="63.2">OUTPUT_TIP_SW</text>
<text x="67.6" y="74.6">EFFECT_INPUT_IO</text>
<text x="79.8" y="77.1">GND</text>
<text x="107.9" y="77.1">9V0_SW</text>
<text x="107.9" y="74.6">EFFECT_OUTPUT_SW</text>
<text x="39.4" y="83.5">OUTPUT_TIP_IO</text>
<text x="65.9" y="82.2">EFFECT_OUTPUT_IO</text>
<text x="77.3" y="79.7">9V0_IO</text>
<text x="107.9" y="79.7">GND_SW</text>
<text x="107.9" y="82.2">EFFECT_INPUT_SW</text>
<text x="139.3" y="83.5">INPUT_TIP_SW</text>
<text x="203.2" y="83.5">OUTPUT_TIP_SW</text>
<text x="163.2" y="86.1">3 EFFECT_INPUT_SW</text>
<text x="168.1" y="89.8">EFFECT_OUTPUT_SW</text>
<text x="144.8" y="97.4">GND_SW</text>
<text x="189.2" y="100">9V0_SW</text>
</g>
<g font-size="1.8" fill="#a90000">
<text x="87.6" y="23.9">1</text>
<text x="25.3" y="27.7">SN</text>
<text x="26" y="25.1">S</text>
<text x="87.6" y="26.4">2</text>
<text x="25.3" y="32.8">RN</text>
<text x="26" y="30.2">R</text>
<text x="26.1" y="35.3">T</text>
<text x="25.5" y="37.8">TN</text>
<text x="87.6" y="36.6">1</text>
<text x="87.6" y="39.1">2</text>
<text x="87.6" y="41.7">3</text>
<text x="87.6" y="44.2">4</text>
<text x="27.3" y="55.6">1</text>
<text x="27.3" y="58.2">3</text>
<text x="87.6" y="55.6">1</text>
<text x="87.6" y="58.2">2</text>
<text x="102.8" y="55.6">1</text>
<text x="102.8" y="58.2">2</text>
<text x="27.3" y="60.7">2</text>
<text x="87.6" y="60.7">3</text>
<text x="87.6" y="63.2">4</text>
<text x="102.8" y="60.7">3</text>
<text x="102.8" y="63.2">4</text>
<text x="25.3" y="75.9">SN</text>
<text x="26" y="73.4">S</text>
<text x="87.6" y="74.7">1</text>
<text x="87.6" y="77.2">2</text>
<text x="102.8" y="74.7">1</text>
<text x="102.8" y="77.2">2</text>
<text x="25.3" y="81">RN</text>
<text x="26" y="78.5">R</text>
<text x="26.1" y="83.6">T</text>
<text x="87.6" y="79.8">3</text>
<text x="87.6" y="82.3">4</text>
<text x="102.8" y="79.8">3</text>
<text x="102.8" y="82.3">4</text>
<text x="155.5" y="83.6">2</text>
<text x="163.2" y="81">1</text>
<text x="191.1" y="81">7</text>
<text x="198.7" y="83.6">8</text>
<text x="25.5" y="86.1">TN</text>
<text x="191.1" y="86.1">9</text>
<text x="163.2" y="95">4</text>
<text x="155.5" y="97.5">5</text>
<text x="163.2" y="100.1">6</text>
</g>
<g font-size="1.8" fill="#f00">
<text x="35.6" y="27.9">SEE NOTE</text>
<text x="71.1" y="30.5">N.B.</text>
<text x="76.1" y="30.5">Molex</text>
<text x="82.6" y="30.5">Picoblade</text>
<text x="93.1" y="30.5">cable</text>
<text x="99.3" y="30.5">assemblies</text>
<text x="111" y="30.5">swap</text>
<text x="116.8" y="30.5">pin</text>
<text x="120.8" y="30.5">order</text>
<text x="29.2" y="63.5">SEE NOTE</text>
<text x="33" y="87.6">SEE NOTE</text>
</g>
</svg>
